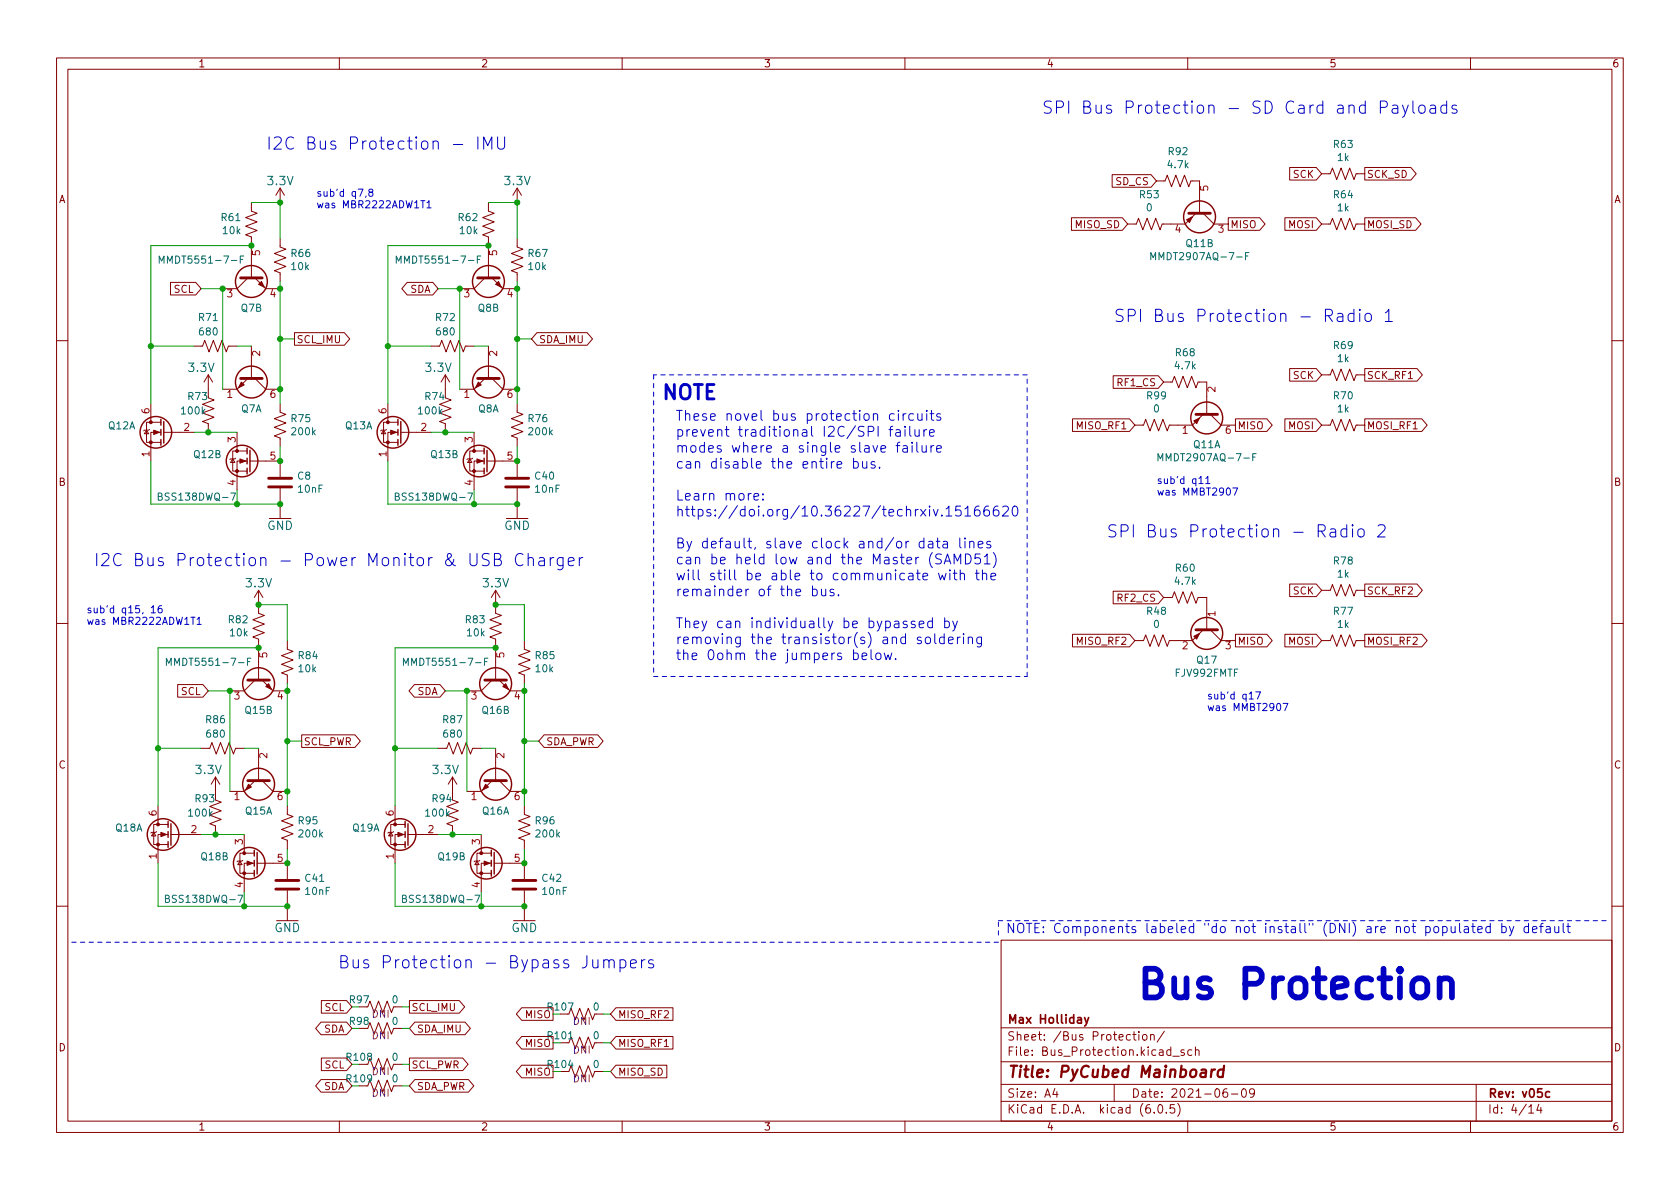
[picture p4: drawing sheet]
<svg xmlns="http://www.w3.org/2000/svg" width="297mm" height="210mm" viewBox="0 0 297 210" stroke-linecap="round" stroke-linejoin="round" font-family="sans-serif">
<g fill="none" stroke="#840000" stroke-width=".18">
<path d="M10 10.2h277v190.1h-277zM12 12.2h273v186.1h-273zM60 10.2v2M110 10.2v2M160 10.2v2M210 10.2v2M260 10.2v2M44.4 35.8v1.5l1.1 .4-2.1 .8 2.1 .7-2.1 .8 2.1 .8-2.1 .7 1 .4v7.2M49.5 33.3v2.5M49.5 33.3l-.7 1.2M49.5 33.3l.8 1.2M86.4 35.8v1.5l1 .4-2.1 .8 2.1 .7-2.1 .8 2.1 .8-2.1 .7 1.1 .4v7.2"/>
<path d="M91.4 33.3v2.5M91.4 33.3l-.7 1.2M91.4 33.3l.8 1.2M189.4 38.5h9l1 1.1-1 1.1h-9zM196.6 30.9h6.9l1 1.1-1 1.1h-6.9zM204.5 32h1.5l.4-1 .7 2 .8-2 .8 2 .7-2 .8 2 .4-1h1.5v5.7M211.5 37.7l-2 1.9h-4l-.4 1-.8-2-.7 2-.8-2-.7 2-.8-2-.4 1h-1.5M212.7 37.7l1.9 1.9h2.6M217.2 38.5h5.5l1 1.1-1 1.1h-5.5zM227.2 38.5h5.5l1 1.1-1 1.1h-5.5zM228 29.6h4.7l1 1.1-1 1.1h-4.7zM233.7 39.6h1.5l.4-1 .7 2 .8-2 .8 2 .7-2 .8 2 .4-1h1.5"/>
<path d="M233.7 30.7h1.5l.4-1 .7 2 .8-2 .8 2 .7-2 .8 2 .4-1h1.5M241.3 38.5h9l.9 1.1-.9 1.1h-9zM241.3 29.6h8.1l1 1.1-1 1.1h-8.1zM30.1 49.9h4.5l1 1.1-1 1.2h-4.5zM43.8 49.1l-1.9 1.9h-2.5M45.1 49.1l1.9 1.9h2.5M49.5 42.2v1.5l1 .4-2 .7 2 .8-2 .7 2 .8-2 .8 1 .4v1.5M52.1 58.8h8.8l.9 1.1-.9 1.1h-8.8zM72 49.9h4.5l1 1.1-1 1.2h-4.5l-1-1.2zM85.7 49.1l-1.9 1.9h-2.5M87 49.1l1.9 1.9h2.5M91.4 42.2v1.5l1.1 .4-2.1 .7 2.1 .8-2.1 .7 2.1 .8-2.1 .8 1 .4v1.5"/>
<path d="M94.9 58.8h8.9l1 1.1-1 1.1h-8.9l-.9-1.1zM10 60.2h2M25.9 76.1l.4 .6h-.8zM26.4 75.9l-.1 .2h-.8l-.1 .1M26.7 71.4v3.3M28.4 76.4h-1.7v5.1M28.4 74.7h-2.5v3.5h2.5M29 76.4h5.3M34.3 61.2h1.5l.4-1 .8 2 .7-2 .8 2 .7-2 .8 2 .4-1h1.5M36.8 70.4l1 .3-2 .8 2 .8-2 .7 2 .8-2 .7 1 .4v1.5M36.8 66.3v3.8M36.8 66.3l-.7 1.3"/>
<path d="M36.8 66.3l.8 1.3M41.9 76.4v3.4M43.7 79.8h-2.6v3.5h2.6M43.8 66.9l-1.9 1.9h-2.5M44.4 61.2v5.7M45.1 66.9l1.9 1.9h2.5M49.5 71.4v1.5l1 .4-2 .7 2 .8-2 .8 2 .7-2 .8 1 .4v1.5M67.8 76.1l.4 .6h-.8zM68.3 75.9l-.1 .2h-.8l-.1 .1M68.6 71.4v3.3M70.4 76.4h-1.8v5.1M70.4 74.7h-2.6v3.5h2.6"/>
<path d="M70.9 76.4h5.3M76.2 61.2h1.5l.4-1 .8 2 .7-2 .8 2 .8-2 .7 2 .4-1h1.5M78.7 70.4l1.1 .3-2.1 .8 2.1 .8-2.1 .7 2.1 .8-2.1 .7 1 .4v1.5M78.7 66.3v3.8M78.7 66.3l-.7 1.3M78.7 66.3l.8 1.3M83.8 76.4v3.4M85.6 79.8h-2.5v3.5h2.5M85.7 66.9l-1.9 1.9h-2.5M86.4 61.2v5.7M87 66.9l1.9 1.9h2.5M91.4 71.4v1.5l1.1 .4-2.1 .7 2.1 .8-2.1 .8 2.1 .7-2.1 .8 1 .4v1.5"/>
<path d="M189.6 74.1h10.1l1 1.1-1 1.1h-10.1zM196.8 66.4h8l.9 1.2-.9 1.1h-8zM205.7 67.6h1.6l.3-1.1 .8 2.1 .8-2.1 .7 2.1 .8-2.1 .8 2.1 .3-1h1.6v5.7M212.7 73.3l-1.9 1.9h-4l-.4 1-.8-2-.7 2-.8-2-.8 2-.7-2-.4 1h-1.5M214 73.3l1.9 1.9h2.5M218.4 74.1h5.6l.9 1.1-.9 1.1h-5.6zM227.2 74.1h5.5l1 1.1-1 1.1h-5.5zM228 65.2h4.7l1 1.1-1 1.1h-4.7zM233.7 75.2h1.5l.4-1 .7 2 .8-2 .8 2 .7-2 .8 2 .4-1h1.5M233.7 66.3h1.5l.4-1 .7 2 .8-2 .8 2 .7-2 .8 2 .4-1h1.5M241.3 65.2h9.2l1 1.1-1 1.1h-9.2zM241.3 74.1h10.1l.9 1.1-.9 1.1h-10.1z"/>
<path d="M285 60.2h2M41.1 81.1l.4 .7h-.7zM41.7 81l-.2 .1h-.7l-.2 .2M43.7 81.5h-1.8v5.1M44.2 81.5h5.3v2.8M47.6 91.7h3.8M49.5 86.4v5.3M83.1 81.1l.3 .7h-.7zM83.6 81l-.2 .1h-.7l-.2 .2M85.6 81.5h-1.8v5.1M86.1 81.5h5.3v2.8M89.5 91.7h3.8"/>
<path d="M91.4 86.4v5.3M10 110.2h2M45.7 104.4v4.1l1 .3-2 .8 2 .8-2 .7 2 .8-2 .7 1 .4v7.3M45.7 104.4l-.7 1.3M45.7 104.4l.8 1.3M50.8 113.3v1.5l1 .4-2 .7 2 .8-2 .8 2 .7-2 .8 1 .4v1.5M87.6 104.4v4.1l1 .3-2 .8 2 .8-2 .7 2 .8-2 .7 1 .4v7.3M87.6 104.4l-.7 1.3M87.6 104.4l.8 1.3M92.7 113.3v1.5l1 .4-2 .7 2 .8-2 .8 2 .7-2 .8 1 .4v1.5M189.6 112.2h10.1l1 1.1-1 1.1h-10.1zM196.8 104.5h8l.9 1.2-.9 1.1h-8z"/>
<path d="M205.7 105.7h1.6l.3-1.1 .8 2.1 .8-2.1 .7 2.1 .8-2.1 .8 2.1 .3-1h1.6v5.7M212.7 111.4l-1.9 1.9h-4l-.4 1-.8-2-.7 2-.8-2-.8 2-.7-2-.4 1h-1.5M214 111.4l1.9 1.9h2.5M218.4 112.2h5.6l.9 1.1-.9 1.1h-5.6zM227.2 112.2h5.5l1 1.1-1 1.1h-5.5zM228 103.3h4.7l1 1.1-1 1.1h-4.7zM233.7 104.4h1.5l.4-1 .7 2 .8-2 .8 2 .7-2 .8 2 .4-1h1.5M233.7 113.3h1.5l.4-1 .7 2 .8-2 .8 2 .7-2 .8 2 .4-1h1.5M241.3 112.2h10.1l.9 1.1-.9 1.1h-10.1zM241.3 103.3h9.2l1 1.1-1 1.1h-9.2zM285 110.2h2M31.4 121.1h4.5l.9 1.1-.9 1.1h-4.5z"/>
<path d="M35.6 132.3h1.5l.4-1 .7 2 .8-2 .8 2 .7-2 .8 2 .4-1h1.5M38.1 137.4l-.8 1.3M38.1 137.4l.8 1.3M38.1 137.4v3.8M45.1 138l-1.9 1.9h-2.6M45.1 120.3l-1.9 1.9h-2.6M45.7 132.3v5.7M46.4 120.3l1.9 1.9h2.5M46.4 138l1.9 1.9h2.5M53.3 129.9h9.5l.9 1.2-.9 1.1h-9.5zM73.3 121.1h4.5l.9 1.1-.9 1.1h-4.5l-1-1.1zM77.5 132.3h1.5l.4-1 .7 2 .8-2 .8 2 .7-2 .8 2 .4-1h1.5"/>
<path d="M80 137.4l-.8 1.3M80 137.4l.8 1.3M80 137.4v3.8M87 138l-1.9 1.9h-2.6M87 120.3l-1.9 1.9h-2.6M87.6 132.3v5.7M88.3 120.3l1.9 1.9h2.5M88.3 138l1.9 1.9h2.5M96.2 129.9h9.5l.9 1.2-.9 1.1h-9.5l-1-1.1zM27.2 147.2l.4 .6h-.8zM27.7 147.1l-.1 .1h-.8l-.1 .1M27.9 142.5v3.3"/>
<path d="M29.7 147.6h-1.8v5M29.7 145.8h-2.5v3.5h2.5M30.2 147.6h5.4M38.1 141.5l1 .4-2 .7 2 .8-2 .7 2 .8-2 .8 1 .3v1.6M42.4 152.3l.4 .6h-.8zM42.9 152.1l-.1 .2h-.8l-.1 .1M43.2 147.6v3.3M45 152.6h-1.8v5.1M45 150.9h-2.6v3.5h2.6M45.5 152.6h5.3v2.8M50.8 142.5v1.5l1 .4-2 .8 2 .7-2 .8 2 .7-2 .8 1 .4v1.5M50.8 157.5v5.3"/>
<path d="M69.1 147.2l.4 .6h-.8zM69.6 147.1l-.1 .1h-.8l-.1 .1M69.8 142.5v3.3M71.6 147.6h-1.8v5M71.6 145.8h-2.5v3.5h2.5M72.1 147.6h5.4M80 141.5l1 .4-2 .7 2 .8-2 .7 2 .8-2 .8 1 .3v1.6M84.3 152.3l.4 .6h-.8zM84.8 152.1l-.1 .2h-.8l-.1 .1M85.1 147.6v3.3M86.9 152.6h-1.8v5.1M86.9 150.9h-2.6v3.5h2.6"/>
<path d="M87.4 152.6h5.3v2.8M92.7 142.5v1.5l1 .4-2 .8 2 .7-2 .8 2 .7-2 .8 1 .4v1.5M92.7 157.5v5.3M10 160.2h2M48.9 162.8h3.8M56.8 176.9h4.5l.9 1.1-.9 1.2h-4.5zM65 178l.4-1 .8 2.1 .7-2.1 .8 2.1 .8-2.1 .7 2.1 .4-1.1M69.8 178h1.3M72.4 176.9h8.8l1 1.1-1 1.2h-8.8zM90.8 162.8h3.8M92.2 178.2h5.6v2.2h-5.6l-.9-1.1zM100.6 179.3l.4-1 .7 2 .8-2 .8 2 .7-2 .8 2 .4-1"/>
<path d="M105.4 179.3h1.3M108.9 178.2h10.1v2.2h-10.1l-1-1.1zM177 166.3h108v32h-108zM285 160.2h2M56.8 190.9h4.5l.9 1.1-.9 1.1h-4.5l-1-1.1zM56.8 180.7h4.5l.9 1.2-.9 1.1h-4.5l-1-1.1zM56.8 187.1h4.5l.9 1.1-.9 1.1h-4.5zM60 198.3v2M65 181.9l.4-1.1 .8 2.1 .7-2.1 .8 2.1 .8-2.1 .7 2.1 .4-1M65 188.2l.4-1 .8 2 .7-2 .8 2 .8-2 .7 2 .4-1M65 192l.4-1 .8 2 .7-2 .8 2 .8-2 .7 2 .4-1M69.8 181.9h1.3"/>
<path d="M69.8 188.2h1.3M69.8 192h1.3M72.4 187.1h9.4l1 1.1-1 1.1h-9.4zM73.3 190.9h9.5l1 1.1-1 1.1h-9.5l-.9-1.1zM73.3 180.7h8.9l1 1.2-1 1.1h-8.9l-.9-1.1zM92.2 183.3h5.6v2.2h-5.6l-.9-1.1zM92.2 188.4h5.6v2.2h-5.6l-.9-1.1zM100.6 184.4l.4-1 .7 2 .8-2 .8 2 .7-2 .8 2 .4-1M100.6 189.5l.4-1 .7 2 .8-2 .8 2 .7-2 .8 2 .4-1M105.4 184.4h1.3M105.4 189.5h1.3M108.9 188.4h9v2.2h-9l-1-1.1z"/>
<path d="M108.9 183.3h10.1v2.2h-10.1l-1-1.1zM110 198.3v2M160 198.3v2M177 194.8h108M177 191.8h108M177 187.8h108M177 181.8h108M186.5 192.5l-.4 1h1M186.9 193v1M197 191.8v3M200.3 182.9h.6M200.5 182.4v1.3l.4 .2"/>
<path d="M201.4 182.4v.2M201.4 182.9v1M202.1 183.1l.2-.2 .4 .2 .1 .5-.2 .3h-.3l-.2-.1zM203.4 183.1l.2-.2 .4 .1 .1 .9M203.4 182.9v1M204.1 196.7v.1M204.9 195.4l.2-.1a.81 .81 0 0 1 .6 .7 .81 .81 0 0 1-.3 .8h-.2a.81 .81 0 0 1-.6-.6 .81 .81 0 0 1 .3-.8zM205.9 182.4l-1.3 1.9M206.2 196.7v.1M207.4 186.8h1.1M207.6 195.3h-.7v.7l.2-.1 .5 .1 .1 .2-.1 .5-.2 .1-.5-.1M208.2 195.1a1.72 1.72 0 0 1 0 2.3"/>
<path d="M209.4 185.7l-.4-.1-.2 .2 .1 .3 .5 .1v.4h-.6M210 198.3v2M210.7 185.7l-.4-.1-.3 .3v.4l.1 .3h.6M211.4 185.8l.2-.2 .3 .1 .1 .9M211.4 185.1v1.5M216.9 192.5a.59 .59 0 0 0-.7 .7v.5l.2 .3h.4l.2-.1 .1-.5-.2-.2-.4-.1-.3 .3M217.7 193.5h1.2M219.7 192.6l.2-.1a.81 .81 0 0 1 .5 .7 .81 .81 0 0 1-.3 .8h-.1a.81 .81 0 0 1-.6-.6 .81 .81 0 0 1 .3-.8zM221.8 193.2l-.3 .3-.4-.1-.2-.2 .2-.6 .4-.1 .2 .2a.99 .99 0 0 1-.3 1.3h-.3M260 198.3v2M261 191.8v6.5M270.3 195.8l.4-.5v1.5"/>
<path d="M270.3 196.8h.9M272.1 195.3l-.4 1h.9M272.4 195.8v1"/>
</g>
<path d="M191.8 179.9l.3 1M192.5 179.9l-.5 1.4-.2 .1M274 193.1l-.4-.1-.3 .3v.4l.1 .3h.6" fill="none" stroke="#840000" stroke-width=".3"/>
<path d="M214.3 189.1l-.2 1.4M214.8 189.1l-.4 .1-.2 .3M216.3 189.2a.66 .66 0 0 0-1 .3v.6l.1 .3 .2 .1 .6-.1M216.4 188.5l-.2 2" fill="none" stroke="#840000" stroke-width=".4"/>
<g fill="none" stroke="#840000" stroke-width=".25">
<path d="M28.4 74.2v1M28.4 75.9v1.1M28.4 77.7v1M29 74.5v3.9M43.7 79.2v1.1M44.2 79.6v3.8M70.4 74.2v1M70.4 75.9v1.1M70.4 77.7v1M70.9 74.5v3.9M85.6 79.2v1.1M86.1 79.6v3.8"/>
<path d="M43.7 81v1M43.7 82.8v1M85.6 81v1M85.6 82.8v1M29.7 145.3v1M29.7 147.1v1M29.7 148.8v1.1M30.2 145.7v3.8M45 150.4v1M45 152.1v1.1M45 153.9v1M45.5 150.7v3.9"/>
<path d="M71.6 145.3v1M71.6 147.1v1M71.6 148.8v1.1M72.1 145.7v3.8M86.9 150.4v1M86.9 152.1v1.1M86.9 153.9v1M87.4 150.7v3.9"/>
<circle cx="212.1" cy="38.3" r="2.82"/>
<circle cx="44.4" cy="49.8" r="2.82"/>
<circle cx="86.4" cy="49.8" r="2.82"/>
<circle cx="27.6" cy="76.4" r="2.79"/>
<circle cx="44.4" cy="67.6" r="2.82"/>
<circle cx="69.5" cy="76.4" r="2.79"/>
<circle cx="86.4" cy="67.6" r="2.82"/>
<circle cx="213.4" cy="73.9" r="2.82"/>
<circle cx="42.8" cy="81.5" r="2.79"/>
<circle cx="84.7" cy="81.5" r="2.79"/>
<circle cx="213.4" cy="112" r="2.82"/>
<circle cx="45.7" cy="120.9" r="2.82"/>
<circle cx="45.7" cy="138.7" r="2.82"/>
<circle cx="87.6" cy="138.7" r="2.82"/>
<circle cx="87.6" cy="120.9" r="2.82"/>
<circle cx="28.8" cy="147.6" r="2.79"/>
<circle cx="44.1" cy="152.6" r="2.79"/>
<circle cx="70.7" cy="147.6" r="2.79"/>
<circle cx="86" cy="152.6" r="2.79"/>
</g>
<g fill="#840000" stroke="#840000" stroke-width=".18">
<path d="M84.3 81.1l1 .4-1 .4z"/>
<path d="M43.7 152.3l1 .3-1 .4z"/>
<path d="M43.9 138.7l.5 .5-1 .5z"/>
<path d="M70.4 147.2l1 .4-1 .3z"/>
<path d="M85.6 152.3l1 .3-1 .4z"/>
<path d="M69.1 76.1l1 .3-1 .4z"/>
<path d="M84.6 67.6l.5 .5-1 .5z"/>
<path d="M42.7 67.6l.5 .5-1 .5z"/>
<path d="M46.2 49.8l.5 1-1-.5z"/>
<path d="M42.4 81.1l1 .4-1 .4z"/>
<path d="M211.1 112.5l1-.5-.5 1z"/>
<path d="M87.6 50.3l.5-.5 .5 1z"/>
<path d="M211.1 74.4l1-.5-.5 1z"/>
<path d="M28.4 147.2l1.1 .4-1.1 .3z"/>
<path d="M47 121.4l.5-.5 .5 1z"/>
<path d="M27.2 76.1l1 .3-1 .4z"/>
<path d="M88.9 121.4l.5-.5 .5 1z"/>
<path d="M85.9 138.7l.5 .5-1.1 .5z"/>
<path d="M209.8 38.9l1-.6-.5 1.1z"/>
<circle cx="83.8" cy="83.3" r=".25"/>
<circle cx="83.8" cy="79.8" r=".25"/>
<circle cx="43.2" cy="154.4" r=".25"/>
<circle cx="43.2" cy="150.9" r=".25"/>
<circle cx="69.8" cy="149.3" r=".25"/>
<circle cx="69.8" cy="145.8" r=".25"/>
<circle cx="85.1" cy="154.4" r=".25"/>
<circle cx="85.1" cy="150.9" r=".25"/>
<circle cx="68.6" cy="78.2" r=".25"/>
<circle cx="68.6" cy="74.7" r=".25"/>
<circle cx="41.9" cy="83.3" r=".25"/>
<circle cx="41.9" cy="79.8" r=".25"/>
<circle cx="27.9" cy="149.3" r=".25"/>
<circle cx="27.9" cy="145.8" r=".25"/>
<circle cx="26.7" cy="78.2" r=".25"/>
<circle cx="26.7" cy="74.7" r=".25"/>
</g>
<g fill="none" stroke="#840000" stroke-width=".51">
<path d="M210.2 37.7h3.8M42.5 49.1h3.9M84.5 49.1h3.8M42.5 66.9h3.9M84.5 66.9h3.8M211.5 73.3h3.8M47.5 86.1h4.1M47.5 84.6h4.1M89.4 86.1h4.1M89.4 84.6h4.1M211.5 111.4h3.8M43.8 138h3.8"/>
<path d="M43.8 120.3h3.8M85.7 120.3h3.8M85.7 138h3.8M48.8 157.2h4M48.8 155.7h4M90.7 157.2h4M90.7 155.7h4"/>
</g>
<g fill="none" stroke="#006464" stroke-width=".18">
<path d="M28.2 46.5v-1.2l.4 .9 .4-.9v1.2M42.5 45.9h.4M43.1 45.3h-.6v1.2M70.1 46.5v-1.2l.4 .9 .4-.9v1.2M84.4 45.9h.4M85 45.3h-.6v1.2M203.5 45.9v-1.2l.4 .9 .4-.9v1.2M220.2 45.3h.4M220.8 44.7h-.6v1.2M28 87.8l.5-.1 .1-.2v-.2l-.6-.1v1.3h.5l.1-.2 .1-.3-.3-.2M40.8 87.2h.8l-.5 1.3M69.9 87.8l.5-.1 .2-.2-.1-.2-.6-.1v1.3h.5l.2-.2v-.3l-.3-.2"/>
<path d="M82.7 87.2h.9l-.6 1.3M204.7 81.5v-1.3l.5 .9 .4-.9v1.3M221.5 80.8h.4M222.1 80.2h-.6v1.3M29.4 117.7v-1.3l.4 .9 .5-.9v1.3M43.8 117h.4M44.4 116.4h-.6v1.3M71.3 117.7v-1.3l.5 .9 .4-.9v1.3M85.7 117h.4M86.3 116.4h-.6v1.3M29.3 158.9l.5-.1 .1-.1v-.3l-.6-.1v1.3h.4l.2-.1 .1-.4-.3-.2M42.1 158.3h.8l-.5 1.3"/>
<path d="M71.2 158.9l.5-.1 .1-.1v-.3l-.6-.1v1.3h.4l.2-.1 .1-.4-.3-.2M84 158.3h.8l-.5 1.3"/>
</g>
<g fill="none" stroke="#0000c2" stroke-width=".18">
<path d="M244.1 19h.8a.59 .59 0 0 0 .4-.6 .59 .59 0 0 0-.4-.5h-.8v2.1M246.2 18.7l.2-.1 .6 .1 .1 1.3M247.1 19.1l-.7 .1a.42 .42 0 0 0-.3 .4 .42 .42 0 0 0 .3 .4l.7-.1M248 18.6l.5 1.4M249 18.6l-.7 1.9-.3 .2M249.8 17.9v1.8l.3 .3M250.9 18.8a.59 .59 0 0 1 .6-.2 .59 .59 0 0 1 .5 .4v.6a.59 .59 0 0 1-.6 .4 .59 .59 0 0 1-.6-.4zM252.9 18.7l.2-.1 .6 .1 .1 1.3M253.8 19.1l-.7 .1a.42 .42 0 0 0-.3 .4 .42 .42 0 0 0 .3 .4l.7-.1M255.8 18.7l-.6-.1-.4 .4v.6l.2 .3 .2 .1 .6-.1M255.8 17.9v2.1M257.5 18.7l-.5-.1-.3 .3 .1 .3 .7 .2 .1 .2-.1 .3-.2 .1-.6-.1"/>
<path d="M64.7 34.7l-.1 .2M65.5 34l-.3-.3 .1-.1 .2-.2 .3 .1 .1 .2v.2l-.6 .1-.1 .2v.3l.3 .2h.2l.2-.2v-.3l-.2-.2M74.4 35.5h.7M75.5 35.9l.4-.4v1.3M75.5 36.8h.7M80.2 25.6h1.6M84.5 24.2v2.2M85.5 26.4v-2.2l.7 1.6 .8-1.6v2.2M88 24.2v1.8l.4 .4 .6-.1 .2-.3v-1.8M236.5 55.5l.2-.1 .6 .1 .1 1.4M237.4 55.9l-.7 .1a.42 .42 0 0 0-.3 .4 .42 .42 0 0 0 .3 .5l.7-.1M239.4 55.5l-.6-.1-.4 .4v.6l.2 .4 .2 .1 .6-.1"/>
<path d="M239.4 54.7v2.2M240.4 54.7l-.1 .1 .1 .1 .1-.1-.1-.1v.2M240.4 55.4v1.5M241.4 55.6a.59 .59 0 0 1 .6-.2 .59 .59 0 0 1 .5 .4v.6a.59 .59 0 0 1-.6 .5 .59 .59 0 0 1-.6-.5zM244.9 55.3l.7-.6v2.2M244.9 56.9h1.3M157.2 76h.6M157.8 75.4l-.3 .1-.1 .1v1.5M158.1 73.2h-.5l-.3 .3v.5l.1 .2h.7M158.4 76.1h.7l.1 1M158.4 78.8h.7M158.8 72.6v.1"/>
<path d="M158.8 73.2v1.1M159.1 78.2l-.3 .1-.1 .2v1.5M159.2 76.4l-.6 .1a.34 .34 0 0 0-.3 .3 .34 .34 0 0 0 .3 .3h.6M159.7 78.9h.7v1.1M159.7 73.2v1.1M160 75.4v.2M160 76v1.1M160.2 73.2h-.4l-.1 .3M160.4 79.2l-.6 .1a.34 .34 0 0 0-.2 .3 .34 .34 0 0 0 .2 .4l.6-.1M160.9 75.4v1.5l.2 .2M161.3 78.2v.2M161.3 78.8v1.2"/>
<path d="M161.5 73.2h-.5l-.3 .3v.5l.2 .2h.6M161.8 76l.1 1.1a.48 .48 0 0 0 .6-.1M162.1 78.2v1.5l.3 .3M162.3 73.2l.1 1a.48 .48 0 0 0 .6 0M162.5 76v1.1M163 78.8l.1 1.1a.48 .48 0 0 0 .7-.1M163 73.2v1.1M163.4 76v1.1M163.8 78.8v1.2M163.9 72.6v.1M163.9 76l-.4 .1-.1 .2M163.9 73.2v1.1"/>
<path d="M164.4 76.6l.8-.2-.1-.3-.5-.1-.2 .2v.9h.7M164.4 73.2h.7M164.6 78.8v1.2M164.7 72.6v1.5l.1 .1 .3 .1M165.1 78.8l-.3 .1-.2 .2M165.6 79.4l.8-.2v-.3l-.5-.1-.3 .2 .1 .9h.7M166.3 73.2h-.4l-.3 .2 .1 .3 .6 .1v.4h-.7M86.5 98l-.8-.1a.52 .52 0 0 0-.4 .5 .52 .52 0 0 0 .4 .5 .79 .79 0 0 1 .8 .5 .55 .55 0 0 1-.4 .6l-.8-.1M87.4 98.9h.7a.52 .52 0 0 0 .5-.5 .52 .52 0 0 0-.5-.5h-.7v2.1h.8a.58 .58 0 0 0 .5-.6 .58 .58 0 0 0-.6-.5M92.5 98.1a.87 .87 0 0 0-1.1 0 .87 .87 0 0 0-.3 1 .81 .81 0 0 0 .4 .8 .81 .81 0 0 0 1-.1M93.4 98.8a.54 .54 0 0 1 .9 .1v1.1M93.4 97.9v2.1"/>
<path d="M95.3 98.7l.2-.1 .7 .1 .1 1.3M96.3 99.1l-.8 .1a.42 .42 0 0 0-.3 .4 .42 .42 0 0 0 .3 .4l.8-.1M97.3 98.6v1.4M97.9 98.6a.55 .55 0 0 0-.6 .4M99.6 98.6v1.7a.59 .59 0 0 1-1 .3M99.6 98.7l-.7-.1-.4 .4v.6l.2 .3 .2 .1 .7-.1M100.5 99.3l1-.2-.1-.4-.6-.1-.3 .3 .1 1 .2 .1 .6-.1M102.4 98.6v1.4M103 98.6a.55 .55 0 0 0-.6 .4M133.3 87.8l.8-.1v-.4h-.5l-.3 .2 .1 .8h.7M134.9 88.3v.1M134.9 87.3v.2"/>
<path d="M148 82.2l.8-.2-.1-.3-.5-.1-.2 .3 .1 .8h.6M150.9 81.7l.5-.1 .4 .4v.5l-.2 .2h-.7M150.9 81v1.8M152.5 81.6l.1 1.1a.48 .48 0 0 0 .7-.1M153.3 81.6v1.2M154.7 81.7l-.4-.1-.3 .3 .1 .2 .6 .2v.4h-.7M155.5 82.6v.2M163.4 95.8l-.5-.1-.4 .4v.5l.2 .2h.7M163.4 95.1v1.8M164.2 95.8h.7v1.1M164.9 96.1l-.5 .1a.34 .34 0 0 0-.3 .4 .34 .34 0 0 0 .3 .3l.5-.1M165.5 95.7h.7"/>
<path d="M165.8 95.1v1.5l.1 .2 .3 .1M166.4 98h-.6l-.3 .1-.1 .4a.83 .83 0 0 0 .9 .5l.1 .2-.1 .4h-.9M166.5 91.1v.2M166.8 95.8h.6l.1 1.1M166.9 99.7l.6-1.7 .6 1.7M167.1 99.2h.8M167.3 90l.5-.5v1.8M167.3 91.3h1M167.5 96.1l-.6 .1a.34 .34 0 0 0-.2 .4 .34 .34 0 0 0 .2 .3l.6-.1M168.7 99.7v-1.7l.6 1.2 .6-1.2v1.7M169.7 95.1v1.5l.2 .3M169.9 89.5h-.9l-.1 .8 .3-.1h.6l.1 .3v.6l-.3 .2h-.4l-.3-.2"/>
<path d="M170.6 90l.5-.5v1.8M170.6 95.1v.2M170.6 91.3h1M170.6 95.7v1.2M170.7 98a.89 .89 0 0 1 1 .8 .89 .89 0 0 1-1 .9zM171.4 95.9a.44 .44 0 0 1 .8 .1v.9M171.4 95.7v1.2M173 96.3l.8-.2-.1-.3-.5-.1-.2 .3v.8h.7M173.1 89.5a.69 .69 0 0 0-.8 .7v.7l.2 .3 .5 .1 .2-.2 .1-.6-.2-.3h-.5l-.3 .3M173.3 98h-.8l-.1 .8 .2-.2 .6 .1 .2 .3-.1 .5-.3 .2h-.4l-.2-.2M174 98.5l.5-.5v1.7M174 99.7h1"/>
<path d="M174.8 89.5a.69 .69 0 0 0-.8 .7v.7l.1 .3 .5 .1 .3-.2 .1-.6-.2-.3h-.5l-.3 .3M175.1 95.8l-.4-.1-.2 .3v.2l.6 .2v.4h-.6M175.6 97.7a2.01 2.01 0 0 1 0 2.7M176.5 89.5a.69 .69 0 0 0-.9 .7v.7l.2 .3 .5 .1 .2-.2 .1-.6-.1-.3h-.5l-.4 .3M177.3 89.7l.2-.2 .6 .1a.48 .48 0 0 1 .1 .6l-1 1.1h1.1M179.1 89.7l.4-.2a1.1 1.1 0 0 1 0 1.8h-.1a1.07 1.07 0 0 1-.3-1.6zM212 85.5h.7M213.2 84.6l.4-.4v1.3M213.2 85.5h.7M218 86.3h.8l-.5 1.3M235.2 93.6l.2-.1 .7 .1 .1 1.4M236.2 94l-.8 .1a.42 .42 0 0 0-.3 .4 .42 .42 0 0 0 .3 .5l.8-.1"/>
<path d="M238.1 93.6l-.6-.1-.4 .4v.6l.2 .4 .2 .1 .6-.1M238.1 92.8v2.2M239.1 92.8l-.1 .1 .1 .1 .1-.1-.1-.1v.2M239.1 93.5v1.5M240.2 93.7a.59 .59 0 0 1 .6-.2 .59 .59 0 0 1 .4 .4v.6a.59 .59 0 0 1-.6 .5 .59 .59 0 0 1-.5-.5zM243.7 93l.3-.2h.5a.59 .59 0 0 1 .3 .9l-1.2 1.3h1.3M26.7 107.5l.4-.4v1.3M26.7 108.4h.8M28.6 107.1l-.4 .1a.86 .86 0 0 0 0 1.2l.4-.1 .1-.5-.3-.2h-.2l-.2 .2M33.8 109.1h.7M34.9 109.5l.3-.4v1.3M34.9 110.4h.7"/>
<path d="M143.7 104.3l.5-.1 .3 .3v.5l-.2 .3h-.6M143.7 103.6v1.8M145.2 104.2l.1 1.1a.48 .48 0 0 0 .7-.1M146 104.2v1.2M147.4 104.3l-.4-.1-.3 .2 .1 .3 .6 .2v.4h-.7M148.2 105.2v.2M150.9 115.6l.5-.1 .4 .3v.5l-.2 .3h-.7M152.4 116.1l.9-.2-.1-.3-.5-.1-.3 .2 .1 .9h.7M154 114.9v1.5l.3 .2M155 115.6a.48 .48 0 0 1 .8 .2v.5a.48 .48 0 0 1-.5 .4 .48 .48 0 0 1-.5-.4v-.5zM156.3 115.5l.4 1.1 .3-.8 .3 .8 .4-1.1M158.3 116.5v.1"/>
<path d="M161.8 109.9l-.4-.1-.3 .3 .1 .2 .6 .2v.4h-.7M162.5 110.4l.9-.1-.1-.4-.5-.1-.3 .3 .1 .8h.7M163.2 102l.8-.2-.1-.3-.5-.1-.2 .2 .1 .9h.6M163.8 112.7a.48 .48 0 0 1 .7 .3v.5a.48 .48 0 0 1-.4 .3 .48 .48 0 0 1-.5-.3v-.5zM164.9 109.9l-.5-.1-.4 .4v.5l.2 .2h.7M164.9 109.2v1.8M165.3 112.1v1.5l.2 .2M165.9 101.4l.4 1.1 .3-.8 .3 .8 .4-1.1M166.9 112.7h-.5l-.3 .3v.5l.2 .2h.6M166.9 112.1v1.7M167 109.9l.5-.1 .4 .4v.5l-.2 .2h-.7M167 109.2v1.8"/>
<path d="M167.7 113.2l.8-.1-.1-.4h-.5l-.2 .2 .1 .8h.6M167.9 100.8v.2M167.9 101.4v1.1M168.4 109.8l.5 1.2M168.5 101.4h.7M168.8 100.8v1.5l.1 .2h.3M169.3 109.8l-.6 1.6-.3 .2M169.3 112.7v1.1M169.8 101.5a.44 .44 0 0 1 .7 .1v.9M169.8 112.7h-.4l-.1 .3M169.8 100.8v1.7M170.4 112.1v.1"/>
<path d="M170.4 112.7v1.1M171.2 112.8a.44 .44 0 0 1 .8 .1v.9M171.2 112.7v1.1M172.5 101.4h.6M172.7 100.8v1.5l.1 .2h.3M173.5 112.7v1.4a.48 .48 0 0 1-.7 .2M173.5 112.7h-.5l-.3 .3v.5l.2 .2h.6M173.7 101.5a.44 .44 0 0 1 .8 .1v.9M173.7 100.8v1.7M175.2 102l.8-.2v-.3l-.5-.1-.3 .2 .1 .9h.7M220.9 123.6h.7M222 122.3h.9l-.6 1.3"/>
<path d="M226.9 124.4h.8l-.5 1.3M104.8 169.7l.1 1.4a.59 .59 0 0 0 .8-.2M105.7 169.7v1.5M106.8 169.9a.54 .54 0 0 1 .9 .1v1.2M106.8 169.7v1.5M107.7 170l.3-.3 .5 .1 .1 1.4M109.6 169.8l.6-.1 .5 .4v.6l-.2 .4-.3 .1-.6-.1M109.6 169.7v2.2M111.5 170.4l1-.2-.1-.4-.6-.1-.3 .3 .1 1.1 .2 .1 .6-.1M113.4 169.7v1.5M114 169.7a.55 .55 0 0 0-.6 .4M115.5 169.8l-.5-.1-.3 .3 .1 .3 .7 .2 .1 .2-.1 .4-.2 .1-.6-.1"/>
<path d="M258.1 163.3v1.4l.2 .2M258.9 163.9h.7v1M259.6 164.2l-.5 .1a.32 .32 0 0 0-.3 .3 .32 .32 0 0 0 .3 .3h.5M260.2 163.8h.6M260.4 163.3v1.4l.1 .2h.3M261.3 164.4l.8-.2-.1-.3-.5-.1-.2 .3 .1 .8h.6M263.5 163.9l-.5-.1-.3 .3v.5l.2 .3h.6M263.5 163.3v1.6M265.5 163.9l.5-.1 .3 .3v.5l-.1 .3h-.7M265.5 163.3v1.6M266.9 163.8l.4 1.1M267.7 163.8l-.6 1.5-.2 .2"/>
<path d="M270.3 163.9l-.5-.1-.3 .3v.5l.1 .3h.7M270.3 163.3v1.6M271 164.4l.7-.2v-.3l-.5-.1-.2 .3v.8h.7M272.2 163.8h.6M272.8 163.3l-.3 .1v.1v1.4M273.4 163.9h.6l.1 1M274.1 164.2l-.5 .1a.32 .32 0 0 0-.3 .3 .32 .32 0 0 0 .3 .3h.5M274.9 163.8l.1 1.1h.4l.2-.1M275.6 163.8v1.1M276.4 163.3v1.4l.2 .2M277 163.8h.6M277.3 163.3v1.4v.2h.3"/>
</g>
<path d="M254.5 173.5a1.26 1.26 0 0 1 2.2 .2v2.7M254.5 173v3.4" fill="none" stroke="#0000c2" stroke-width="1"/>
<path d="M115.6 66.3v53.3M181.6 66.3h-66M115.6 119.6h66M181.6 119.6v-53.3M12.7 166.6h163.8M176.5 165.3v-2.5M176.5 162.8h108" fill="none" stroke="#0000c2" stroke-width=".18" stroke-dasharray=".8 .8"/>
<g fill="none" stroke="#009600" stroke-width=".18">
<path d="M44.4 35.8h5.1v6.4M86.4 35.8h5v6.4M35.6 51h3.8v17.8M44.4 43.4h-17.7v28M49.5 59.9h2.6M49.5 49.8v21.6M77.5 51h3.8v17.8M86.4 43.4h-17.8v28M91.4 49.8v21.6M91.4 59.9h2.6M26.7 61.2h7.6M34.3 76.4h7.6"/>
<path d="M41.9 61.2h2.5M49.5 79v2.5M68.6 61.2h7.6M76.2 76.4h7.6M83.8 61.2h2.6M91.4 79v2.5M26.7 81.5v7.6h22.8M41.9 86.6v2.5M68.6 81.5v7.6h22.8M83.8 86.6v2.5M45.7 106.9h5.1v6.4M45.7 114.5h-17.8v28"/>
<path d="M87.6 106.9h5.1v6.4M87.6 114.5h-17.8v28M27.9 132.3h7.7M36.8 122.2h3.8v17.7M43.2 132.3h2.5M50.8 120.9v21.6M50.8 131.1h2.5M69.8 132.3h7.7M78.7 122.2h3.8v17.7M85.1 132.3h2.5M92.7 120.9v21.6M92.7 131.1h2.5"/>
<path d="M27.9 152.6v7.7h22.9M35.6 147.6h7.6M43.2 157.7v2.6M50.8 150.1v2.5M69.8 152.6v7.7h22.9M77.5 147.6h7.6M85.1 157.7v2.6M92.7 150.1v2.5M71.1 178h1.3M106.7 179.3h1.2M71.1 188.2h1.3M71.1 192h1.3"/>
<path d="M71.1 181.9h1.3M106.7 184.4h1.2M106.7 189.5h1.2"/>
</g>
<g fill="#009600" stroke="#009600" stroke-width=".18">
<circle cx="69.8" cy="132.3" r=".46"/>
<circle cx="40.6" cy="122.2" r=".46"/>
<circle cx="38.1" cy="147.6" r=".46"/>
<circle cx="50.8" cy="131.1" r=".46"/>
<circle cx="45.7" cy="106.9" r=".46"/>
<circle cx="50.8" cy="122.2" r=".46"/>
<circle cx="45.7" cy="114.5" r=".46"/>
<circle cx="87.6" cy="106.9" r=".46"/>
<circle cx="87.6" cy="114.5" r=".46"/>
<circle cx="27.9" cy="132.3" r=".46"/>
<circle cx="91.4" cy="89.1" r=".46"/>
<circle cx="91.4" cy="81.5" r=".46"/>
<circle cx="91.4" cy="59.9" r=".46"/>
<circle cx="91.4" cy="68.8" r=".46"/>
<circle cx="91.4" cy="51" r=".46"/>
<circle cx="86.4" cy="43.4" r=".46"/>
<circle cx="83.8" cy="89.1" r=".46"/>
<circle cx="78.7" cy="76.4" r=".46"/>
<circle cx="81.3" cy="51" r=".46"/>
<circle cx="43.2" cy="160.3" r=".46"/>
<circle cx="92.7" cy="131.1" r=".46"/>
<circle cx="50.8" cy="152.6" r=".46"/>
<circle cx="50.8" cy="160.3" r=".46"/>
<circle cx="82.5" cy="122.2" r=".46"/>
<circle cx="92.7" cy="139.9" r=".46"/>
<circle cx="85.1" cy="160.3" r=".46"/>
<circle cx="50.8" cy="139.9" r=".46"/>
<circle cx="92.7" cy="160.3" r=".46"/>
<circle cx="92.7" cy="152.6" r=".46"/>
<circle cx="49.5" cy="35.8" r=".46"/>
<circle cx="44.4" cy="43.4" r=".46"/>
<circle cx="49.5" cy="68.8" r=".46"/>
<circle cx="68.6" cy="61.2" r=".46"/>
<circle cx="49.5" cy="51" r=".46"/>
<circle cx="49.5" cy="59.9" r=".46"/>
<circle cx="39.4" cy="51" r=".46"/>
<circle cx="91.4" cy="35.8" r=".46"/>
<circle cx="92.7" cy="122.2" r=".46"/>
<circle cx="80" cy="147.6" r=".46"/>
<circle cx="41.9" cy="89.1" r=".46"/>
<circle cx="49.5" cy="89.1" r=".46"/>
<circle cx="49.5" cy="81.5" r=".46"/>
<circle cx="26.7" cy="61.2" r=".46"/>
<circle cx="36.8" cy="76.4" r=".46"/>
</g>
<text font-size="7.1" fill="#0000c2" x="200.7" y="176.6">Bus Protection</text>
<text font-size="3.5" fill="#0000c2" x="116.8" y="70.7">NOTE</text>
<g font-size="3" fill="#0000c2">
<text x="184.1" y="20.1">SPI Bus Protection - SD Card and Payloads</text>
<text x="47" y="26.5">I2C Bus Protection - IMU</text>
<text x="196.8" y="57">SPI Bus Protection - Radio 1</text>
<text x="195.6" y="95.1">SPI Bus Protection - Radio 2</text>
<text x="16.5" y="100.1">I2C Bus Protection - Power Monitor &amp; USB Charger</text>
<text x="59.7" y="171.3">Bus Protection - Bypass Jumpers</text>
</g>
<text font-size="2.8" fill="#840000" x="178" y="190.6">Title: PyCubed Mainboard</text>
<g font-size="2.4" fill="#0000c2">
<text x="119.4" y="74.4">These novel bus protection circuits</text>
<text x="119.4" y="77.2">prevent traditional I2C/SPI failure</text>
<text x="119.4" y="80">modes where a single slave failure</text>
<text x="119.4" y="82.9">can disable the entire bus.</text>
<text x="119.4" y="88.5">Learn more:</text>
<text x="119.4" y="91.3">https://doi.org/10.36227/techrxiv.15166620</text>
<text x="119.4" y="97">By default, slave clock and/or data lines</text>
<text x="119.4" y="99.8">can be held low and the Master (SAMD51)</text>
<text x="119.4" y="102.6">will still be able to communicate with the</text>
<text x="119.4" y="105.4">remainder of the bus.</text>
<text x="119.4" y="111.1">They can individually be bypassed by</text>
<text x="119.4" y="113.9">removing the transistor(s) and soldering</text>
<text x="119.4" y="116.7">the 0ohm the jumpers below.</text>
</g>
<text font-size="2.3" fill="#0000c2" x="177.8" y="165">NOTE: Components labeled &quot;do not install&quot; (DNI) are not populated by default</text>
<g font-size="2.1" fill="#006464">
<text x="47.4" y="32.7">3.3V</text>
<text x="89.3" y="32.7">3.3V</text>
<text x="33.4" y="65.8">3.3V</text>
<text x="75.3" y="65.8">3.3V</text>
<text x="47.2" y="93.7">GND</text>
<text x="89.1" y="93.7">GND</text>
<text x="43.6" y="103.9">3.3V</text>
<text x="85.5" y="103.9">3.3V</text>
<text x="34.7" y="136.9">3.3V</text>
<text x="76.6" y="136.9">3.3V</text>
<text x="48.5" y="164.8">GND</text>
<text x="90.4" y="164.8">GND</text>
</g>
<g font-size="2.1" fill="#840000">
<text x="178" y="184">Sheet: /Bus Protection/</text>
<text x="178" y="181">Max Holliday</text>
<text x="178" y="186.7">File: Bus_Protection.kicad_sch</text>
<text x="178" y="196.9">KiCad E.D.A. kicad (6.0.5)</text>
<text x="178" y="194.1">Size: A4</text>
<text x="200" y="194.1">Date: 2021-06-09</text>
<text x="263" y="194.1">Rev: v05c</text>
<text x="263" y="196.9">Id: 4/14</text>
</g>
<g font-size="1.8" fill="#840000">
<text x="35" y="11.9">1</text>
<text x="85" y="11.9">2</text>
<text x="135" y="11.9">3</text>
<text x="185" y="11.9">4</text>
<text x="235" y="11.9">5</text>
<text x="285" y="11.9">6</text>
<text x="10.3" y="35.9">A</text>
<text x="197.3" y="32.7">SD_CS</text>
<text x="228.7" y="31.5">SCK</text>
<text x="241.6" y="31.5">SCK_SD</text>
<text x="285.3" y="35.9">A</text>
<text x="190.2" y="40.3">MISO_SD</text>
<text x="217.5" y="40.3">MISO</text>
<text x="227.9" y="40.3">MOSI</text>
<text x="241.6" y="40.3">MOSI_SD</text>
<text x="30.8" y="51.8">SCL</text>
<text x="72.5" y="51.8">SDA</text>
<text x="52.4" y="60.7">SCL_IMU</text>
<text x="95.2" y="60.7">SDA_IMU</text>
<text x="197.7" y="68.3">RF1_CS</text>
<text x="228.7" y="67">SCK</text>
<text x="241.6" y="67">SCK_RF1</text>
<text x="190.5" y="75.9">MISO_RF1</text>
<text x="218.8" y="75.9">MISO</text>
<text x="227.9" y="75.9">MOSI</text>
<text x="241.6" y="75.9">MOSI_RF1</text>
<text x="10.3" y="85.9">B</text>
<text x="285.3" y="85.9">B</text>
<text x="197.7" y="106.4">RF2_CS</text>
<text x="228.7" y="105.1">SCK</text>
<text x="241.6" y="105.1">SCK_RF2</text>
<text x="190.5" y="114">MISO_RF2</text>
<text x="218.8" y="114">MISO</text>
<text x="227.9" y="114">MOSI</text>
<text x="241.6" y="114">MOSI_RF2</text>
<text x="32" y="122.9">SCL</text>
<text x="73.7" y="122.9">SDA</text>
<text x="53.7" y="131.8">SCL_PWR</text>
<text x="96.5" y="131.8">SDA_PWR</text>
<text x="10.3" y="135.9">C</text>
<text x="285.3" y="135.9">C</text>
<text x="57.4" y="178.8">SCL</text>
<text x="72.7" y="178.8">SCL_IMU</text>
<text x="10.3" y="185.9">D</text>
<text x="57.2" y="182.6">SDA</text>
<text x="73.7" y="182.6">SDA_IMU</text>
<text x="93" y="185.1">MISO</text>
<text x="93" y="180">MISO</text>
<text x="109.2" y="180">MISO_RF2</text>
<text x="109.2" y="185.1">MISO_RF1</text>
<text x="285.3" y="185.9">D</text>
<text x="57.4" y="188.9">SCL</text>
<text x="72.7" y="188.9">SCL_PWR</text>
<text x="93" y="190.2">MISO</text>
<text x="109.2" y="190.2">MISO_SD</text>
<text x="57.2" y="192.7">SDA</text>
<text x="73.7" y="192.7">SDA_PWR</text>
<text x="35" y="199.9">1</text>
<text x="85" y="199.9">2</text>
<text x="135" y="199.9">3</text>
<text x="185" y="199.9">4</text>
<text x="235" y="199.9">5</text>
<text x="285" y="199.9">6</text>
</g>
<g font-size="1.8" fill="#006464">
<text x="206.6" y="29.7">4.7k</text>
<text x="206.7" y="27.4">R92</text>
<text x="235.9" y="26.2">R63</text>
<text x="236.5" y="28.5">1k</text>
<text x="201.6" y="35">R53</text>
<text x="235.9" y="35">R64</text>
<text x="39.2" y="39.1">R61</text>
<text x="39.5" y="41.4">10k</text>
<text x="81.1" y="39.1">R62</text>
<text x="81.4" y="41.4">10k</text>
<text x="202.7" y="37.4">0</text>
<text x="236.5" y="37.4">1k</text>
<text x="29.3" y="46.6">MMDT5551-7-F</text>
<text x="51.6" y="45.4">R66</text>
<text x="51.6" y="47.7">10k</text>
<text x="71.2" y="46.6">MMDT5551-7-F</text>
<text x="93.5" y="45.4">R67</text>
<text x="93.5" y="47.7">10k</text>
<text x="204.5" y="46">MMDT2907AQ-7-F</text>
<text x="209.8" y="43.7">Q11B</text>
<text x="35.2" y="56.8">R71</text>
<text x="35.4" y="59.3">680</text>
<text x="42.6" y="55.1">Q7B</text>
<text x="77.1" y="56.8">R72</text>
<text x="77.3" y="59.3">680</text>
<text x="84.5" y="55.1">Q8B</text>
<text x="207.8" y="65.3">4.7k</text>
<text x="207.9" y="63">R68</text>
<text x="235.9" y="61.7">R69</text>
<text x="236.5" y="64">1k</text>
<text x="33.3" y="70.7">R73</text>
<text x="75.2" y="70.7">R74</text>
<text x="202.8" y="70.6">R99</text>
<text x="235.9" y="70.6">R70</text>
<text x="19.2" y="75.9">Q12A</text>
<text x="32.2" y="73.3">100k</text>
<text x="42.6" y="72.9">Q7A</text>
<text x="51.6" y="74.6">R75</text>
<text x="51.7" y="77">200k</text>
<text x="61.1" y="75.9">Q13A</text>
<text x="74.1" y="73.3">100k</text>
<text x="84.5" y="72.9">Q8A</text>
<text x="93.5" y="74.6">R76</text>
<text x="93.6" y="77">200k</text>
<text x="204" y="72.9">0</text>
<text x="236.5" y="72.9">1k</text>
<text x="34.3" y="81">Q12B</text>
<text x="76.3" y="81">Q13B</text>
<text x="205.8" y="81.6">MMDT2907AQ-7-F</text>
<text x="211.1" y="79.2">Q11A</text>
<text x="28.5" y="88.5">BSS138DWQ-7</text>
<text x="52.6" y="84.8">C8</text>
<text x="52.8" y="87.1">10nF</text>
<text x="70.4" y="88.5">BSS138DWQ-7</text>
<text x="94.7" y="84.8">C40</text>
<text x="94.7" y="87.1">10nF</text>
<text x="207.9" y="101.1">R60</text>
<text x="235.9" y="99.8">R78</text>
<text x="207.8" y="103.4">4.7k</text>
<text x="236.5" y="102.1">1k</text>
<text x="40.5" y="110.2">R82</text>
<text x="40.7" y="112.5">10k</text>
<text x="82.4" y="110.2">R83</text>
<text x="82.7" y="112.5">10k</text>
<text x="202.8" y="108.7">R48</text>
<text x="204" y="111">0</text>
<text x="235.9" y="108.7">R77</text>
<text x="236.5" y="111">1k</text>
<text x="30.6" y="117.7">MMDT5551-7-F</text>
<text x="52.8" y="116.6">R84</text>
<text x="52.9" y="118.9">10k</text>
<text x="72.5" y="117.7">MMDT5551-7-F</text>
<text x="94.7" y="116.6">R85</text>
<text x="94.8" y="118.9">10k</text>
<text x="207.9" y="119.7">FJV992FMTF</text>
<text x="211.7" y="117.3">Q17</text>
<text x="36.5" y="127.9">R86</text>
<text x="36.6" y="130.4">680</text>
<text x="43.4" y="126.2">Q15B</text>
<text x="78.4" y="127.9">R87</text>
<text x="78.5" y="130.4">680</text>
<text x="85.3" y="126.2">Q16B</text>
<text x="34.6" y="141.9">R93</text>
<text x="76.5" y="141.9">R94</text>
<text x="20.5" y="147">Q18A</text>
<text x="33.5" y="144.4">100k</text>
<text x="43.4" y="144">Q15A</text>
<text x="52.8" y="145.8">R95</text>
<text x="53" y="148.1">200k</text>
<text x="62.4" y="147">Q19A</text>
<text x="75.4" y="144.4">100k</text>
<text x="85.3" y="144">Q16A</text>
<text x="94.7" y="145.8">R96</text>
<text x="94.9" y="148.1">200k</text>
<text x="35.6" y="152.1">Q18B</text>
<text x="54" y="155.9">C41</text>
<text x="77.5" y="152.1">Q19B</text>
<text x="95.9" y="155.9">C42</text>
<text x="29.8" y="159.6">BSS138DWQ-7</text>
<text x="54.1" y="158.2">10nF</text>
<text x="71.7" y="159.6">BSS138DWQ-7</text>
<text x="96" y="158.2">10nF</text>
<text x="69.4" y="177.4">0</text>
<text x="104.9" y="178.7">0</text>
<text x="69.4" y="181.2">0</text>
<text x="104.9" y="183.8">0</text>
<text x="69.4" y="187.6">0</text>
<text x="69.4" y="191.4">0</text>
<text x="104.9" y="188.8">0</text>
</g>
<g font-size="1.8" fill="#0000c2">
<text x="55.9" y="34.8">sub'd q7,8</text>
<text x="55.9" y="36.8">was MBR2222ADW1T1</text>
<text x="204.5" y="85.6">sub'd q11</text>
<text x="204.5" y="87.6">was MMBT2907</text>
<text x="15.2" y="108.4">sub'd q15, 16</text>
<text x="15.2" y="110.5">was MBR2222ADW1T1</text>
<text x="213.4" y="123.7">sub'd q17</text>
<text x="213.4" y="125.7">was MMBT2907</text>
</g>
<g font-size="1.8" fill="#a90000">
<text x="213.6" y="33.8" transform="rotate(-90 213.6 33.8)">5</text>
<text x="207.8" y="41.1">4</text>
<text x="215.4" y="41.1">3</text>
<text x="46" y="45.2" transform="rotate(-90 46 45.2)">5</text>
<text x="87.9" y="45.2" transform="rotate(-90 87.9 45.2)">5</text>
<text x="40.1" y="52.6">3</text>
<text x="47.8" y="52.6">4</text>
<text x="82.1" y="52.6">3</text>
<text x="89.7" y="52.6">4</text>
<text x="46" y="63" transform="rotate(-90 46 63)">2</text>
<text x="87.9" y="63" transform="rotate(-90 87.9 63)">2</text>
<text x="40.1" y="70.4">1</text>
<text x="47.8" y="70.4">6</text>
<text x="82.1" y="70.4">1</text>
<text x="89.7" y="70.4">6</text>
<text x="214.9" y="69.3" transform="rotate(-90 214.9 69.3)">2</text>
<text x="26.4" y="73.1" transform="rotate(-90 26.4 73.1)">6</text>
<text x="32.5" y="76.2">2</text>
<text x="68.3" y="73.1" transform="rotate(-90 68.3 73.1)">6</text>
<text x="74.4" y="76.2">2</text>
<text x="209.1" y="76.7">1</text>
<text x="216.7" y="76.7">6</text>
<text x="26.4" y="80.8" transform="rotate(-90 26.4 80.8)">1</text>
<text x="41.7" y="78.2" transform="rotate(-90 41.7 78.2)">3</text>
<text x="47.8" y="81.3">5</text>
<text x="68.3" y="80.8" transform="rotate(-90 68.3 80.8)">1</text>
<text x="83.6" y="78.2" transform="rotate(-90 83.6 78.2)">3</text>
<text x="89.7" y="81.3">5</text>
<text x="41.7" y="85.8" transform="rotate(-90 41.7 85.8)">4</text>
<text x="83.6" y="85.8" transform="rotate(-90 83.6 85.8)">4</text>
<text x="214.9" y="109" transform="rotate(-90 214.9 109)">1</text>
<text x="47.2" y="116.3" transform="rotate(-90 47.2 116.3)">5</text>
<text x="89.2" y="116.3" transform="rotate(-90 89.2 116.3)">5</text>
<text x="209.1" y="114.8">2</text>
<text x="216.7" y="114.8">3</text>
<text x="41.4" y="123.7">3</text>
<text x="49" y="123.7">4</text>
<text x="83.3" y="123.7">3</text>
<text x="90.9" y="123.7">4</text>
<text x="47.2" y="134.1" transform="rotate(-90 47.2 134.1)">2</text>
<text x="89.2" y="134.1" transform="rotate(-90 89.2 134.1)">2</text>
<text x="41.4" y="141.5">1</text>
<text x="49" y="141.5">6</text>
<text x="83.3" y="141.5">1</text>
<text x="90.9" y="141.5">6</text>
<text x="27.7" y="144.3" transform="rotate(-90 27.7 144.3)">6</text>
<text x="33.8" y="147.3">2</text>
<text x="42.9" y="149.3" transform="rotate(-90 42.9 149.3)">3</text>
<text x="69.6" y="144.3" transform="rotate(-90 69.6 144.3)">6</text>
<text x="75.7" y="147.3">2</text>
<text x="84.8" y="149.3" transform="rotate(-90 84.8 149.3)">3</text>
<text x="27.7" y="151.9" transform="rotate(-90 27.7 151.9)">1</text>
<text x="49" y="152.4">5</text>
<text x="69.6" y="151.9" transform="rotate(-90 69.6 151.9)">1</text>
<text x="90.9" y="152.4">5</text>
<text x="42.9" y="157" transform="rotate(-90 42.9 157)">4</text>
<text x="84.8" y="157" transform="rotate(-90 84.8 157)">4</text>
</g>
<g font-size="1.8" fill="#009600">
<text x="61.9" y="177.4">R97</text>
<text x="96.9" y="178.7">R107</text>
<text x="61.9" y="181.2">R98</text>
<text x="96.9" y="183.8">R101</text>
<text x="61.4" y="187.6">R108</text>
<text x="61.4" y="191.4">R109</text>
<text x="96.9" y="188.8">R104</text>
</g>
<g font-size="1.8" fill="#840084">
<text x="65.8" y="180">DNI</text>
<text x="65.8" y="183.8">DNI</text>
<text x="101.3" y="181.2">DNI</text>
<text x="65.8" y="190.1">DNI</text>
<text x="101.3" y="186.3">DNI</text>
<text x="101.3" y="191.4">DNI</text>
<text x="65.8" y="193.9">DNI</text>
</g>
</svg>
